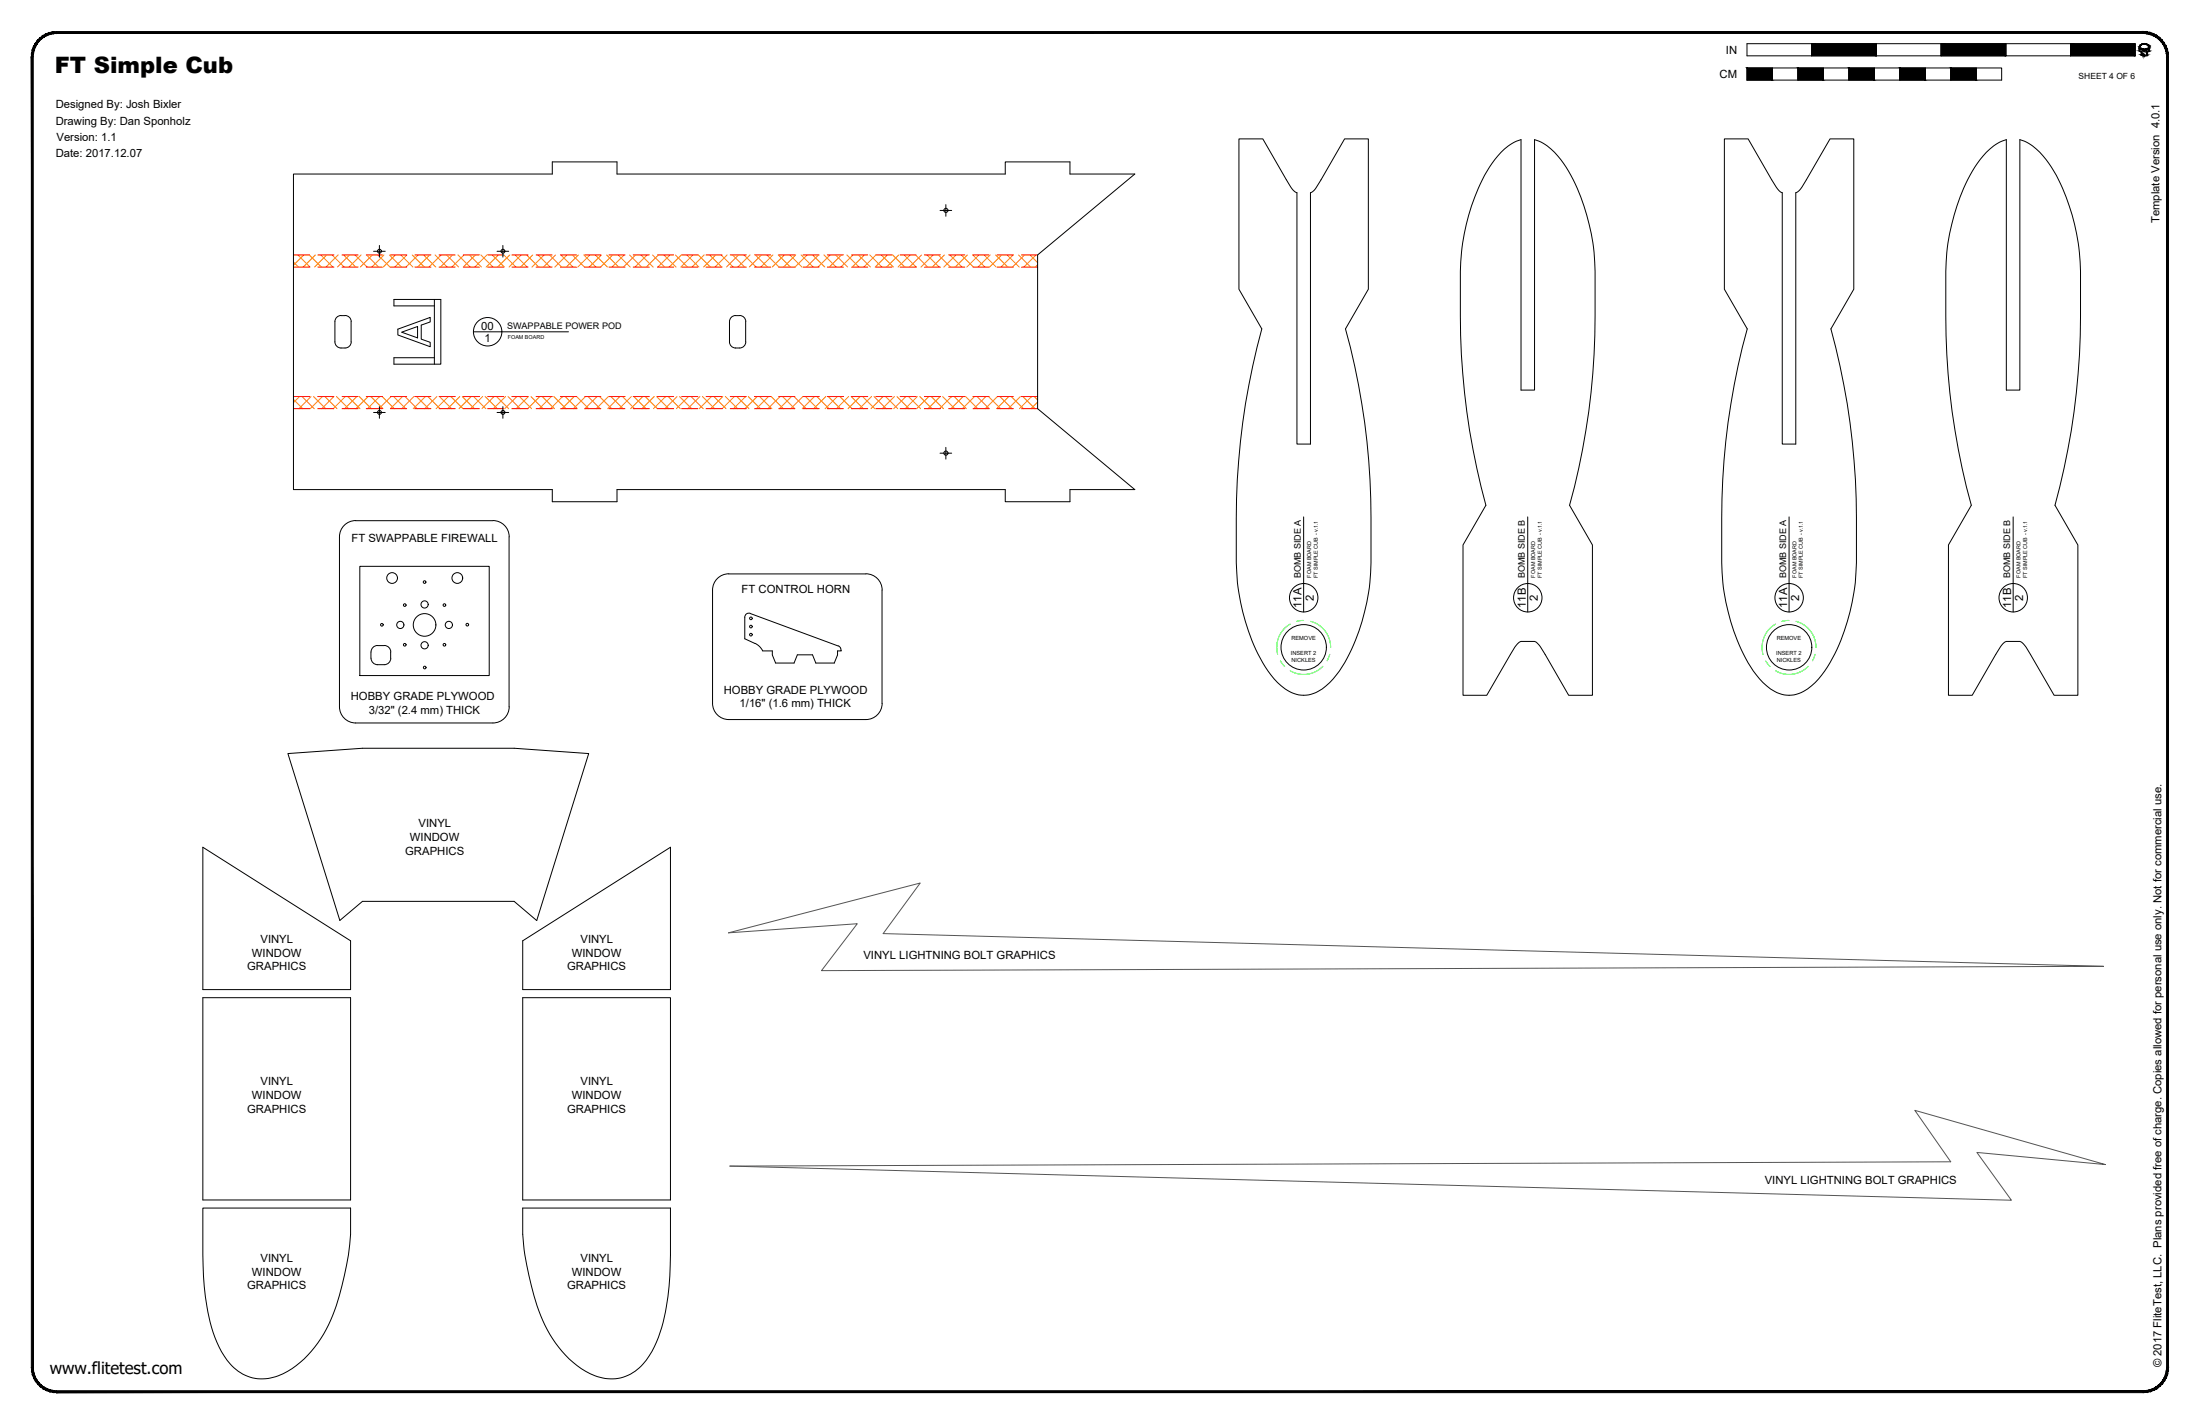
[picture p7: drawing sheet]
<svg xmlns="http://www.w3.org/2000/svg" width="864mm" height="559mm" viewBox="0 0 864 559" stroke-linecap="round" stroke-linejoin="round" font-family="sans-serif">
<!-- layer: 23 NOTES -->
<g fill="none" stroke="#000" stroke-width=".39">
<path d="M170.5 117.5v25.4M156.2 129.2l12.7-4.6v1.7l-3.5 1.3v5.5l3.5 1.2v1.8l-12.7-4.7zM157.7 130.4l6.2-2.3v4.5zM170.5 120h-15.9v-2.5h18.4v25.4h-18.4v-2.5h15.9M185.8 130.2h37.4M199.8 210.7v66.7M199.9 210.7a6.4 6.4 0 0 0-6.4-6.4h-53.9a6.3 6.3 0 0 0-6.3 6.4v66.7a6.4 6.4 0 0 0 6.3 6.3h53.9a6.4 6.4 0 0 0 6.4-6.4M511.7 202.8v37.3M599.7 202.8v37.3M702.3 202.8v37.3M790.3 202.8v37.3M279.7 231.6v44.4"/>
<path d="M286.1 225.2h53.8M286.1 225.2a6.4 6.4 0 0 0-6.4 6.3M339.9 225.2a6.4 6.4 0 0 1 6.4 6.3M346.2 231.6v44.4M279.7 276a6.4 6.4 0 0 0 6.4 6.4h53.8M346.3 276a6.4 6.4 0 0 1-6.4 6.4"/>
<circle cx="191.4" cy="130.2" r="5.6"/>
<circle cx="511.8" cy="234.6" r="5.6"/>
<circle cx="599.7" cy="234.6" r="5.6"/>
<circle cx="702.3" cy="234.6" r="5.6"/>
<circle cx="790.3" cy="234.6" r="5.6"/>
</g>
<!-- layer: 01 CUT -->
<g fill="none" stroke="#000" stroke-width=".39">
<path d="M486.3 54.5h9.4l9.2 16a13 13 0 0 0 3.5 4.8l.7 .3v98.7h5.3v-98.7l.8-.3a13 13 0 0 0 3.4-4.8l9.2-16h9.3v59l-8.9 15.6a275.8 275.8 0 0 1 10 74.1v17.6a80 80 0 0 1-12.4 42.5 23.1 23.1 0 0 1-10.2 8.8 12 12 0 0 1-12.7-3 53.1 53.1 0 0 1-14-25.2l-1.9-7.6-1.3-7.7a313.9 313.9 0 0 1 6-84.9l3.6-14.6-9-15.6zM589.2 59.8a17.1 17.1 0 0 1 7.9-5v98.3h5.3v-98.3a19.4 19.4 0 0 1 10.2 7.8 70.4 70.4 0 0 1 12.1 29.1l.8 5.5a311.4 311.4 0 0 1-7.4 93.8l-2 7.3 9 15.6v58.9h-9.3l-11-18.9-1.7-1.8-.7-.4h-5.3l-1.4 .9-2.8 4.2-9.3 16h-9.3v-58.9l9-15.6a281.2 281.2 0 0 1-10-74.2v-17.6a79.8 79.8 0 0 1 12.4-42.4zM676.9 54.5h9.3l11 18.9 1.1 1.3 1.3 .9v98.7h5.3v-98.7l.8-.3a13 13 0 0 0 3.4-4.8l9.3-16h9.3v59l-9 15.6a281.2 281.2 0 0 1 10 74.1v17.6a78.8 78.8 0 0 1-13.6 44.1 17.7 17.7 0 0 1-11.9 7.9 13.9 13.9 0 0 1-11.2-5 60.1 60.1 0 0 1-13.6-27.7l-1.9-9.5a310.5 310.5 0 0 1 7.4-94.3l2-7.2-9-15.6zM779.7 59.8a17.1 17.1 0 0 1 7.9-5v98.3h5.3v-98.3a19.4 19.4 0 0 1 10.3 7.8 77.7 77.7 0 0 1 13.5 43.9 328.5 328.5 0 0 1-3.6 62.5 296.9 296.9 0 0 1-6.4 29.3l9 15.6v58.9h-9.4l-11-18.9-1.7-1.8-.7-.4h-5.3l-1.4 .9-2.8 4.2-9.2 16h-9.3v-58.9l8.9-15.6a275.8 275.8 0 0 1-10-74.2v-17.6a79 79 0 0 1 13.5-43.9zM115.2 68.3h101.6v-4.8h25.4v4.8h152.4v-4.8h25.4v4.8h25.5l-38.2 31.7v60.4l38.2 31.7h-25.5v4.8h-25.4v-4.8h-152.4v4.8h-25.4v-4.8h-101.6zM137.8 126.2v8M137.9 126.2l-.3-1a3.7 3.7 0 0 0-5.2-.9l-.7 .9-.2 1v8.5a3.2 3.2 0 0 0 4.5 1.8l1.3-.8 .6-1.5M290.3 123.9a2.8 2.8 0 0 0-3.9 2.3v8l.2 1 .7 .8a3.8 3.8 0 0 0 3 .6M290.3 123.8l1.6 .5 .8 1.4 .1 8.5-.6 1.5-.8 .6-1.1 .3M141.2 222.2h50.8v42.9h-50.8zM148.2 253.3h2.6M148.2 253.3l-1.1 .3-.9 .7a5.1 5.1 0 0 0-.6 4l.3 1.1 .7 .9a5.1 5.1 0 0 0 4.2 .5l1.2-.2 .8-.7a4.7 4.7 0 0 0 .5-4l-.5-1.6-.8-.7-1.2-.3"/>
<path d="M296.3 252.5l-3.9-1.8v-8.5a1.54 1.54 0 0 1 2.1-1.5l34.6 12.7 .9 1.1M296.4 252.5l1.5 1 1.5 1.9M330 254.5l.3 .9h-1.5v1.6l-1.3 3.2h-7.3l-1.2-3.2h-6l-1.3 3.2h-7.2l-1.3-3.2v-1.6h-3.8M113 295.7l29.3-2.1h59.5l29.3 2.1-20.4 65.5-8.9-7.5h-59.5l-8.9 7.5zM79.6 332.5l58 36.7v19.1h-58zM205.2 369.2l58-36.7v55.8h-58zM79.6 391.5h58v79.4h-58zM205.2 391.5h58v79.4h-58zM79.6 474.1h58a102.9 102.9 0 0 1-5.6 38.3 45.8 45.8 0 0 1-19.1 25.8 17 17 0 0 1-20.2-.7 33.9 33.9 0 0 1-10.2-18.6 107 107 0 0 1-2.9-26.4zM205.2 474.1h58a306.7 306.7 0 0 1-.6 30.7 65.2 65.2 0 0 1-6.7 25.6 18.2 18.2 0 0 1-16.2 10.7 24.2 24.2 0 0 1-16.3-7.8 55.4 55.4 0 0 1-14.8-28.8l-2.6-12a95 95 0 0 1-.8-18.4z"/>
<circle cx="149" cy="98.6" r=".77"/>
<circle cx="197.4" cy="98.6" r=".77"/>
<circle cx="371.3" cy="82.6" r=".82"/>
<circle cx="149" cy="161.8" r=".77"/>
<circle cx="197.4" cy="161.8" r=".77"/>
<circle cx="371.3" cy="177.8" r=".82"/>
<circle cx="153.9" cy="226.8" r="2.11"/>
<circle cx="158.9" cy="237.4" r=".52"/>
<circle cx="166.7" cy="237.2" r="1.41"/>
<circle cx="166.7" cy="228.4" r=".52"/>
<circle cx="174.5" cy="237.4" r=".52"/>
<circle cx="179.5" cy="226.8" r="2.11"/>
<circle cx="149.9" cy="245.2" r=".52"/>
<circle cx="157.1" cy="245.2" r="1.41"/>
<circle cx="158.9" cy="253" r=".52"/>
<circle cx="166.7" cy="245.2" r="4.4"/>
<circle cx="166.7" cy="253.2" r="1.41"/>
<circle cx="174.5" cy="253" r=".52"/>
<circle cx="176.2" cy="245.2" r="1.41"/>
<circle cx="183.4" cy="245.1" r=".52"/>
<circle cx="294.8" cy="245.9" r=".52"/>
<circle cx="294.8" cy="242.7" r=".52"/>
<circle cx="294.8" cy="249.1" r=".52"/>
<circle cx="511.8" cy="254" r="8.9"/>
<circle cx="702.3" cy="254" r="8.9"/>
<circle cx="166.7" cy="262" r=".52"/>
</g>
<!-- layer: 05 REFERENCE -->
<path d="M502.6 259.4l1.7 2.2M506.4 244.9a10.5 10.5 0 0 0-4.9 11.9M511.7 243.5l-2.7 .3M514.5 243.8a10.5 10.5 0 0 1 7.9 10.2M522 256.8l-1 2.5M693.1 259.4l1.7 2.2M697 244.9a10.6 10.6 0 0 0-5 11.9M702.2 243.5l-2.7 .3M705 243.8a10.6 10.6 0 0 1 7.9 10.2M712.5 256.8l-1 2.5M519.3 261.5a10.4 10.4 0 0 1-12.8 1.7M709.8 261.5a10.3 10.3 0 0 1-12.8 1.7" fill="none" stroke="#0f0" stroke-width=".39"/>
<!-- layer: 06 CAVITY -->
<g fill="none" stroke="#ff7f00" stroke-width=".39">
<path d="M115.2 102.8l2 2M116.9 100l4.8 4.8M119.3 100l-4.1 4.1M121.4 100l4.8 4.8M123.8 100l-4.8 4.8M125.9 100l4.8 4.8M128.2 100l-4.7 4.8M130.4 100l4.7 4.8M132.8 100l-4.8 4.8M134.9 100l4.8 4.8M137.2 100l-4.7 4.8M139.4 100l4.7 4.8"/>
<path d="M141.7 100l-4.7 4.8M143.9 100l4.7 4.8M146.2 100l-4.8 4.8M148.3 100l4.8 4.8M150.7 100l-4.7 4.8M152.9 100l4.7 4.8M155.2 100l-4.8 4.8M157.3 100l4.8 4.8M159.7 100l-4.8 4.8M161.8 100l4.8 4.8M164.2 100l-4.8 4.8M166.3 100l4.8 4.8"/>
<path d="M168.7 100l-4.8 4.8M170.8 100l4.8 4.8M173.1 100l-4.7 4.8M175.3 100l4.7 4.8M177.7 100l-4.8 4.8M179.8 100l4.8 4.8M182.1 100l-4.7 4.8M184.3 100l4.7 4.8M186.6 100l-4.7 4.8M188.8 100l4.7 4.8M191.1 100l-4.8 4.8M193.2 100l4.8 4.8"/>
<path d="M195.6 100l-4.7 4.8M197.8 100l4.7 4.8M200.1 100l-4.8 4.8M202.2 100l4.8 4.8M204.6 100l-4.8 4.8M206.7 100l4.8 4.8M209.1 100l-4.8 4.8M211.2 100l4.8 4.8M213.6 100l-4.8 4.8M215.7 100l4.8 4.8M218.1 100l-4.8 4.8M220.2 100l4.7 4.8"/>
<path d="M222.6 100l-4.8 4.8M224.7 100l4.8 4.8M227.1 100l-4.8 4.8M229.2 100l4.7 4.8M231.5 100l-4.7 4.8M233.7 100l4.7 4.8M236 100l-4.7 4.8M238.1 100l4.8 4.8M240.5 100l-4.7 4.8M242.6 100l4.8 4.8M245 100l-4.7 4.8M247.1 100l4.8 4.8"/>
<path d="M249.5 100l-4.8 4.8M251.6 100l4.8 4.8M254 100l-4.8 4.8M256.1 100l4.8 4.8M258.5 100l-4.8 4.8M260.6 100l4.8 4.8M263 100l-4.8 4.8M265.1 100l4.8 4.8M267.5 100l-4.8 4.8M269.6 100l4.7 4.8M272 100l-4.8 4.8M274.1 100l4.8 4.8"/>
<path d="M276.4 100l-4.7 4.8M278.6 100l4.7 4.8M280.9 100l-4.7 4.8M283.1 100l4.7 4.8M285.4 100l-4.7 4.8M287.5 100l4.8 4.8M289.9 100l-4.7 4.8M292.1 100l4.7 4.8M294.4 100l-4.8 4.8M296.5 100l4.8 4.8M298.9 100l-4.8 4.8M301 100l4.8 4.8"/>
<path d="M303.4 100l-4.8 4.8M305.5 100l4.8 4.8M307.9 100l-4.8 4.8M310 100l4.8 4.8M312.4 100l-4.8 4.8M314.5 100l4.7 4.8M316.9 100l-4.8 4.8M319 100l4.8 4.8M321.3 100l-4.7 4.8M323.5 100l4.7 4.8M325.8 100l-4.7 4.8M328 100l4.7 4.8"/>
<path d="M330.3 100l-4.8 4.8M332.4 100l4.8 4.8M334.8 100l-4.7 4.8M337 100l4.7 4.8M339.3 100l-4.8 4.8M341.4 100l4.8 4.8M343.8 100l-4.8 4.8M345.9 100l4.8 4.8M348.3 100l-4.7 4.8M350.4 100l4.8 4.8M352.8 100l-4.8 4.8M354.9 100l4.8 4.8"/>
<path d="M357.3 100l-4.8 4.8M359.4 100l4.7 4.8M361.8 100l-4.8 4.8M363.9 100l4.8 4.8M366.3 100l-4.8 4.8M368.4 100l4.7 4.8M370.7 100l-4.7 4.8M372.9 100l4.7 4.8M375.3 100l-4.8 4.8M377.3 100l4.8 4.8M379.7 100l-4.7 4.8M381.9 100l4.7 4.8"/>
<path d="M384.2 100l-4.7 4.8M386.3 100l4.8 4.8M388.7 100l-4.8 4.8M390.8 100l4.8 4.8M393.2 100l-4.7 4.8M395.4 100l4.7 4.8M397.7 100l-4.8 4.8M399.8 100l4.8 4.8M402.2 100l-4.8 4.8M404.3 100l3 3.1M406.7 100l-4.8 4.8M407.3 103.9l-.9 .9"/>
<path d="M115.2 156.8l3.7 3.6M117.6 155.6l-2.4 2.4M118.6 155.6l4.7 4.8M122.1 155.6l-4.8 4.8M123.1 155.6l4.7 4.8M126.6 155.6l-4.8 4.8M127.6 155.6l4.7 4.8M131.1 155.6l-4.8 4.8M132.1 155.6l4.7 4.8M135.5 155.6l-4.7 4.8M136.5 155.6l4.8 4.8M140.1 155.6l-4.8 4.8"/>
<path d="M141 155.6l4.8 4.8M144.5 155.6l-4.7 4.8M145.6 155.6l4.7 4.8M149 155.6l-4.7 4.8M150 155.6l4.8 4.8M153.5 155.6l-4.8 4.8M154.5 155.6l4.8 4.8M158 155.6l-4.8 4.8M159 155.6l4.8 4.8M162.5 155.6l-4.8 4.8M163.5 155.6l4.8 4.8M167 155.6l-4.8 4.8"/>
<path d="M168 155.6l4.7 4.8M171.5 155.6l-4.8 4.8M172.5 155.6l4.8 4.8M176 155.6l-4.8 4.8M177 155.6l4.7 4.8M180.5 155.6l-4.8 4.8M181.5 155.6l4.7 4.8M185 155.6l-4.8 4.8M185.9 155.6l4.8 4.8M189.5 155.6l-4.8 4.8M190.5 155.6l4.7 4.8M193.9 155.6l-4.7 4.8"/>
<path d="M194.9 155.6l4.8 4.8M198.4 155.6l-4.7 4.8M199.4 155.6l4.8 4.8M202.9 155.6l-4.8 4.8M203.9 155.6l4.8 4.8M207.4 155.6l-4.7 4.8M208.4 155.6l4.8 4.8M211.9 155.6l-4.8 4.8M212.9 155.6l4.7 4.8M216.4 155.6l-4.8 4.8M217.4 155.6l4.8 4.8M220.9 155.6l-4.8 4.8"/>
<path d="M221.9 155.6l4.7 4.8M225.4 155.6l-4.8 4.8M226.4 155.6l4.7 4.8M229.8 155.6l-4.7 4.8M230.8 155.6l4.8 4.8M234.4 155.6l-4.8 4.8M235.4 155.6l4.7 4.8M238.8 155.6l-4.7 4.8M239.8 155.6l4.8 4.8M243.3 155.6l-4.7 4.8M244.3 155.6l4.8 4.8M247.8 155.6l-4.8 4.8"/>
<path d="M248.8 155.6l4.8 4.8M252.3 155.6l-4.7 4.8M253.3 155.6l4.8 4.8M256.8 155.6l-4.8 4.8M257.8 155.6l4.7 4.8M261.3 155.6l-4.8 4.8M262.3 155.6l4.8 4.8M265.8 155.6l-4.8 4.8M266.8 155.6l4.7 4.8M270.3 155.6l-4.8 4.8M271.3 155.6l4.7 4.8M274.7 155.6l-4.7 4.8"/>
<path d="M275.7 155.6l4.8 4.8M279.3 155.6l-4.8 4.8M280.3 155.6l4.7 4.8M283.7 155.6l-4.7 4.8M284.7 155.6l4.8 4.8M288.2 155.6l-4.7 4.8M289.2 155.6l4.8 4.8M292.7 155.6l-4.8 4.8M293.7 155.6l4.8 4.8M297.2 155.6l-4.7 4.8M298.2 155.6l4.8 4.8M301.7 155.6l-4.8 4.8"/>
<path d="M302.7 155.6l4.8 4.8M306.2 155.6l-4.8 4.8M307.2 155.6l4.8 4.8M310.7 155.6l-4.7 4.8M311.7 155.6l4.8 4.8M315.2 155.6l-4.8 4.8M316.2 155.6l4.7 4.8M319.7 155.6l-4.8 4.8M320.7 155.6l4.7 4.8M324.2 155.6l-4.8 4.8M325.2 155.6l4.7 4.8M328.7 155.6l-4.8 4.8"/>
<path d="M329.7 155.6l4.7 4.8M333.1 155.6l-4.7 4.8M334.1 155.6l4.8 4.8M337.7 155.6l-4.8 4.8M338.6 155.6l4.8 4.8M342.1 155.6l-4.7 4.8M343.1 155.6l4.8 4.8M346.6 155.6l-4.7 4.8M347.6 155.6l4.8 4.8M351.1 155.6l-4.8 4.8M352.1 155.6l4.8 4.8M355.6 155.6l-4.8 4.8"/>
<path d="M356.6 155.6l4.8 4.8M360.1 155.6l-4.8 4.8M361.1 155.6l4.7 4.8M364.6 155.6l-4.8 4.8M365.6 155.6l4.7 4.8M369.1 155.6l-4.8 4.8M370 155.6l4.8 4.8M373.6 155.6l-4.8 4.8M374.6 155.6l4.7 4.8M378 155.6l-4.7 4.8M379 155.6l4.8 4.8M382.6 155.6l-4.8 4.8"/>
<path d="M383.5 155.6l4.8 4.8M387 155.6l-4.7 4.8M388 155.6l4.8 4.8M391.5 155.6l-4.7 4.8M392.5 155.6l4.8 4.8M396 155.6l-4.8 4.8M397 155.6l4.8 4.8M400.5 155.6l-4.8 4.8M401.5 155.6l4.8 4.8M405 155.6l-4.8 4.8M406 155.6l1.3 1.3M407.3 157.8l-2.6 2.6"/>
</g>
<!-- layer: 02 SCORE -->
<g fill="none" stroke="#f00" stroke-width=".39">
<path d="M115.2 104.8h6.3M115.2 100h6.3M124.7 104.8h6.4M124.7 100h6.4M134.2 104.8h6.4M134.2 100h6.4M143.8 104.8h6.3M143.8 100h6.3M153.3 104.8h6.3M153.3 100h6.3M162.8 104.8h6.4M162.8 100h6.4"/>
<path d="M172.3 104.8h6.4M172.3 100h6.4M181.9 104.8h6.3M181.9 100h6.3M191.4 104.8h6.4M191.4 100h6.4M200.9 104.8h6.4M200.9 100h6.4M210.5 104.8h6.3M210.5 100h6.3M220 104.8h6.3M220 100h6.3"/>
<path d="M229.5 104.8h6.4M229.5 100h6.4M239 104.8h6.4M239 100h6.4M248.6 104.8h6.3M248.6 100h6.3M258.1 104.8h6.3M258.1 100h6.3M267.6 104.8h6.4M267.6 100h6.4M277.1 104.8h6.4M277.1 100h6.4"/>
<path d="M286.7 104.8h6.3M286.7 100h6.3M296.2 104.8h6.3M296.2 100h6.3M305.7 104.8h6.4M305.7 100h6.4M315.2 104.8h6.4M315.2 100h6.4M324.8 104.8h6.3M324.8 100h6.3M334.3 104.8h6.3M334.3 100h6.3"/>
<path d="M343.8 104.8h6.4M343.8 100h6.4M353.3 104.8h6.4M353.3 100h6.4M362.9 104.8h6.3M362.9 100h6.3M372.4 104.8h6.3M372.4 100h6.3M381.9 104.8h6.4M381.9 100h6.4M391.4 104.8h6.4M391.4 100h6.4"/>
<path d="M401 104.8h6.3M401 100h6.3M115.2 155.6h6.3M124.7 155.6h6.4M134.2 155.6h6.4M143.8 155.6h6.3M153.3 155.6h6.3M162.8 155.6h6.4M172.3 155.6h6.4M181.9 155.6h6.3M191.4 155.6h6.4M200.9 155.6h6.4"/>
<path d="M210.5 155.6h6.3M220 155.6h6.3M229.5 155.6h6.4M239 155.6h6.4M248.6 155.6h6.3M258.1 155.6h6.3M267.6 155.6h6.4M277.1 155.6h6.4M286.7 155.6h6.3M296.2 155.6h6.3M305.7 155.6h6.4M315.2 155.6h6.4"/>
<path d="M324.8 155.6h6.3M334.3 155.6h6.3M343.8 155.6h6.4M353.3 155.6h6.4M362.9 155.6h6.3M372.4 155.6h6.3M381.9 155.6h6.4M391.4 155.6h6.4M401 155.6h6.3M115.2 160.4h6.3M124.7 160.4h6.4M134.2 160.4h6.4"/>
<path d="M143.8 160.4h6.3M153.3 160.4h6.3M162.8 160.4h6.4M172.3 160.4h6.4M181.9 160.4h6.3M191.4 160.4h6.4M200.9 160.4h6.4M210.5 160.4h6.3M220 160.4h6.3M229.5 160.4h6.4M239 160.4h6.4M248.6 160.4h6.3"/>
<path d="M258.1 160.4h6.3M267.6 160.4h6.4M277.1 160.4h6.4M286.7 160.4h6.3M296.2 160.4h6.3M305.7 160.4h6.4M315.2 160.4h6.4M324.8 160.4h6.3M334.3 160.4h6.3M343.8 160.4h6.4M353.3 160.4h6.4M362.9 160.4h6.3"/>
<path d="M372.4 160.4h6.3M381.9 160.4h6.4M391.4 160.4h6.4M401 160.4h6.3"/>
</g>
<!-- layer: 24 DIMENSIONS -->
<path d="M146.7 98.6h4.5M148.9 96.3v4.6M195.1 98.6h4.6M197.4 96.3v4.6M369 82.6h4.6M371.3 80.3v4.6M148.9 159.6v4.5M197.4 159.6v4.5M146.7 161.9h4.5M195.1 161.9h4.6M369 177.8h4.6M371.3 175.6v4.6" fill="none" stroke="#000" stroke-width=".39"/>
<!-- layer: 01 CUT -->
<path d="M286 366.1l75.2-19.6-14.5 19.9 479 12.8-503.2 1.7 14-18.4zM286.5 457.6l479.2-1.7-14-20.2 74.8 21.3-50.5-4.8 13.6 18.8z" fill="none" stroke="#545454" stroke-width=".39"/>
<!-- layer: 21 FULL-SIZE -->
<path d="M685.8 17.1h25.4v4.8h-25.4zM711.2 17.1h25.4v4.8h-25.4zM736.6 17.1h25.4v4.8h-25.4zM762 17.1h25.4v4.8h-25.4zM787.4 17.1h25.4v4.8h-25.4zM812.8 17.1h25.4v4.8h-25.4zM840.1 18.8l1.3 .4 .2 .3 1.9-.7v.3l-1.7 1.2-1.7-1.2zM843.7 20v-1.3a1.98 1.98 0 0 0-1.9-1.5 1.98 1.98 0 0 0-1.9 1.5l-.1 1.3 .9 .3v1.2l.3-.5v.6l.4 .1 .1-.4 .2 .5v-.3l.1 .3 1-.3v-1.2l1-.3v-1.3a2.07 2.07 0 0 0-2-1.6 2.07 2.07 0 0 0-2 1.6v1.3l.8 .3v1.3l1.2 .3 1.1-.3v-1.3M685.8 26.7h9.9v4.7h10.1v-4.7h9.9v4.7h10.1v-4.7h10v4.7h10v-4.7h10v4.7h9.9v-4.7h10.1v4.7h9.9v-4.7h-9.9v4.7h-10.1v-4.7h-9.9v4.7h-10v-4.7h-10v4.7h-10v-4.7h-10.1v4.7h-9.9v-4.7h-10.1v4.7h-9.9zM841.1 21.7v-.5l.1 .5" fill="none" stroke="#000" stroke-width=".39"/>
<g fill="#000" stroke="#000" stroke-width=".39">
<path d="M840.1 18.8l1.1 .3h-1.1zM840.4 17.6l-.2 .1zM840.7 19.5h2.1l-1 .8zM841.4 17.2h.7zM842.4 19.1l1.1-.3v.3zM843.5 20h.3zM841.4 21.8h.7zM842.5 21.6h.4zM842.8 20.3h.3z"/>
<path d="M20.8 12.5l1.4-.1v.7zM20.8 12.5l.1 .7 1.3-.1zM19.4 12.8l1.4-.3 .1 .7zM19.4 12.8l.2 .7 1.3-.3zM18.1 13.3l1.3-.5 .2 .7zM18.1 13.3l.3 .7 1.2-.5zM16.9 13.9l1.2-.6 .3 .7zM16.9 13.9l.4 .7 1.1-.6zM15.7 14.8l1.2-.9 .4 .7zM15.7 14.8l.5 .6 1.1-.8zM15.7 14.8l.5 .6-1.5 .4zM14.7 15.8l.6 .5 .9-.9zM14.7 15.8l.6 .5-1.4 .6zM13.9 16.9l.6 .4 .8-1zM13.9 16.9l.6 .4-1.3 .9zM13.2 18.2l.7 .3 .6-1.2zM13.2 18.2l.7 .3-1.2 1zM12.7 19.5l.7 .2 .5-1.2zM12.7 19.5l.7 .2-1 1.2zM13.4 19.7l-1 1.2 .7 .1zM12.4 20.9l.7 .1-.8 1.3zM13.1 21l-.8 1.3h.7z"/>
<path d="M711.2 17.1l25.4 4.8v-4.8zM711.2 17.1l25.4 4.8h-25.4z"/>
<path d="M762 17.1l25.4 4.8v-4.8zM762 17.1l25.4 4.8h-25.4z"/>
<path d="M812.8 17.1l25.4 4.8v-4.8zM812.8 17.1l25.4 4.8h-25.4z"/>
<path d="M839.8 18.7v1.3zM839.8 18.7v1.3z"/>
<path d="M839.8 20h.2zM839.8 20h.2z"/>
<path d="M839.8 18.4v.3zM839.8 18.4v.3z"/>
<path d="M839.9 18.2v.2zM839.9 18.2l-.1 .2z"/>
<path d="M840.7 17.4h.2zM840.5 17.5l.2-.1z"/>
<path d="M840.1 19.1l1.3 .1zM840.1 19.1l1.3 .1z"/>
<path d="M840.9 17.3h.4zM840.7 17.4l.2-.1zM840.7 17.4h.2zM840.7 17.4h.2z"/>
<path d="M22.2 13.1h819.2v-.7zM22.2 12.4h819.2l-819.2 .7z"/>
<path d="M840.2 19.2l1.2 .1zM840.2 19.2l1.2 .1z"/>
<path d="M840.4 19.3l1.2 .2zM840.4 19.3l1.2 .2z"/>
<path d="M841 17.2h.5zM840.9 17.3h.4z"/>
<path d="M841.1 17.2h.5zM841 17.2h.5z"/>
<path d="M841.4 17.2h1.1zM841.1 17.2h1.4z"/>
<path d="M842 17.2h.5zM842 17.2h.5z"/>
<path d="M842 17.2l.6 .1zM842 17.2l.6 .1z"/>
<path d="M842.3 17.3l.5 .1zM842.3 17.3l.5 .1z"/>
<path d="M842.6 17.4h.3zM842.6 17.4h.3z"/>
<path d="M842.6 17.4l.5 .1zM842.6 17.4l.5 .1z"/>
<path d="M842.9 17.5l.3 .1zM842.9 17.5l.3 .1z"/>
<path d="M842.1 19.3l.7 .2 .3-.2zM842.1 19.3l.7 .2h-.8z"/>
<path d="M843 17.6l.3 .1zM843 17.6l.3 .1z"/>
<path d="M843.2 17.7l.2 .1zM843.2 17.7l.2 .1z"/>
<path d="M842.1 19.2h1.3zM842.1 19.2l1 .1z"/>
<path d="M843.3 17.8l.2 .1zM843.3 17.8l.2 .1z"/>
<path d="M842.4 19.1h1.1zM842.1 19.2h1.3z"/>
<path d="M843.4 17.9l.2 .2zM843.4 17.9l.2 .2z"/>
<path d="M843.6 18.2l.1 .2zM843.6 18.2l.1 .2z"/>
<path d="M843.7 18.4l.1 .3zM843.7 18.4l.1 .3z"/>
<path d="M843.7 18.7l.1 1.3zM843.7 18.7l.1 1.3z"/>
<path d="M12.3 22.3l.7 514.3v-514.3zM12.3 22.3l.7 514.3h-.7z"/>
<path d="M685.8 26.7l9.9 4.7v-4.7zM685.8 26.7l9.9 4.7h-9.9z"/>
<path d="M705.8 26.7l9.9 4.7v-4.7zM705.8 26.7l9.9 4.7h-9.9z"/>
<path d="M725.8 26.7l10 4.7v-4.7zM725.8 26.7l10 4.7h-10z"/>
<path d="M745.8 26.7l10 4.7v-4.7zM745.8 26.7l10 4.7h-10z"/>
<path d="M765.7 26.7l10.1 4.7v-4.7zM765.7 26.7l10.1 4.7h-10.1z"/>
<path d="M839.8 20l.9 .3zM839.8 20l.9 .3z"/>
<path d="M840.4 20.3h.3zM840.4 20.3h.3z"/>
<path d="M840.6 20.3l.1 1.2zM840.6 20.3l.1 1.2z"/>
<path d="M840.6 21.5l.2 .1zM840.6 21.5l.2 .1z"/>
<path d="M840.8 21l.2 .5zM840.8 21l.2 .5z"/>
<path d="M840.6 21.6h.4zM840.6 21.6h.4zM840.6 21.6h.4zM840.6 21.6h.4z"/>
<path d="M840.6 21.6h.4zM840.6 21.6h.4z"/>
<path d="M840.6 21.6l.5 .1zM840.6 21.6l.5 .1z"/>
<path d="M841.1 21.2l.1 .4zM841.1 21.2l.1 .4z"/>
<path d="M840.7 21.7h.5zM840.7 21.7h.5z"/>
<path d="M840.9 21.7h.5zM840.9 21.7h.5z"/>
<path d="M841.4 21.3l.1 .4zM841.4 21.3l.1 .4z"/>
<path d="M841 21.7l.5 .1zM841 21.7l.5 .1z"/>
<path d="M841.1 21.8h.6zM841.1 21.8h.6z"/>
<path d="M841.7 21.5l.1 .3zM841.7 21.5l.1 .3z"/>
<path d="M841.3 21.8h.5zM841.3 21.8h.5z"/>
<path d="M841.9 21.8h.3zM841.8 21.8h.3z"/>
<path d="M842.8 20.3l.1 1.2zM842.8 20.3l.1 1.2z"/>
<path d="M842.2 21.8l.7-.2zM841.9 21.8l.6-.2z"/>
<path d="M843.1 20.3l.7-.3zM842.8 20.3l.7-.3z"/>
<path d="M851.1 20.9l.1 1.4h-.7zM850.4 21l.1 1.3 .6-1.4zM850.8 19.5l.3 1.4-.7 .1zM850.1 19.7l.3 1.3 .4-1.5zM850.3 18.2l.5 1.3-.7 .2zM849.6 18.5l.5 1.2 .2-1.5zM849.6 16.9l.7 1.3-.7 .3zM849 17.3l.6 1.2v-1.6zM848.8 15.8l.8 1.1-.6 .4zM848.3 16.3l.7 1-.2-1.5zM847.8 14.8l1 1-.5 .5zM847.8 14.8l-.5 .6 1 .9zM846.7 13.9l1.1 .9-.5 .6zM846.7 13.9l-.4 .7 1 .8zM845.4 13.3l1.3 .6-.4 .7zM845.4 13.3l-.3 .7 1.2 .6zM844.1 12.8l1.3 .5-.3 .7zM844.1 12.8l-.2 .7 1.2 .5zM842.7 12.5l1.4 .3-.2 .7zM842.7 12.5l-.1 .7 1.3 .3zM841.4 12.4l1.3 .1-.1 .7zM841.4 12.4v.7l1.2 .1z"/>
<path d="M12.3 536.6h.7l-.6 1.4zM13 536.6l-.6 1.4 .7-.1zM12.4 538l.7-.1-.4 1.5zM13.1 537.9l-.4 1.5 .7-.2zM12.7 539.4l.7-.2-.2 1.5zM13.4 539.2l-.2 1.5 .7-.3zM13.2 540.7l.7-.3v1.5zM13.9 540.4v1.5l.6-.4zM13.9 541.9l.6-.4 .2 1.6zM14.5 541.5l.2 1.6 .6-.5zM14.7 543.1l.6-.5 .4 1.5zM15.3 542.6l.4 1.5 .5-.6zM16.2 543.5l.7 1.5-1.2-.9zM16.2 543.5l.7 1.5 .4-.7zM17.3 544.3l.8 1.3-1.2-.6zM17.3 544.3l.8 1.3 .3-.7zM18.4 544.9l1 1.2-1.3-.5zM18.4 544.9l1 1.2 .2-.7zM19.6 545.4l1.2 1-1.4-.3zM19.6 545.4l1.2 1 .1-.7zM20.9 545.7l1.3 .8-1.4-.1zM20.9 545.7l1.3 .8v-.7z"/>
<path d="M850.5 22.3v514.3h.7zM850.5 22.3h.7v514.3z"/>
<path d="M22.2 545.8v.7l819.2-.7zM22.2 546.5l819.2-.7v.7z"/>
<path d="M841.4 545.8l1.3 .6-1.3 .1zM841.4 545.8l1.3 .6-.1-.7zM842.6 545.7l1.5 .4-1.4 .3zM842.6 545.7l1.5 .4-.2-.7zM843.9 545.4l1.5 .2-1.3 .5zM843.9 545.4l1.5 .2-.3-.7zM845.1 544.9l1.6 .1-1.3 .6zM845.1 544.9l1.6 .1-.4-.7zM846.3 544.3l1.5-.2-1.1 .9zM846.3 544.3l1.5-.2-.5-.6zM847.3 543.5l1.5-.4-1 1zM847.3 543.5l1.5-.4-.5-.5zM848.3 542.6l1.3-.7-.8 1.2zM849 541.5l-.7 1.1 1.3-.7zM849 541.5l1.3-.8-.7 1.2zM849.6 540.4l-.6 1.1 1.3-.8zM849.6 540.4l1.2-1-.5 1.3zM850.1 539.2l-.5 1.2 1.2-1zM851.1 538l-.3 1.4-.7-.2zM850.4 537.9l-.3 1.3 1-1.2zM851.2 536.6l-.1 1.4-.7-.1zM850.5 536.6l-.1 1.3 .8-1.3z"/>
</g>
<text font-size="8.9" x="21.5" y="28.8">FT Simple Cub</text>
<text font-size="6.6" x="19.5" y="539.1">www.flitetest.com</text>
<g font-size="4.4">
<text x="677.5" y="21.1">IN</text>
<text x="675" y="30.6">CM</text>
<text x="21.9" y="42.5">Designed By: Josh Bixler</text>
<text x="21.9" y="48.9">Drawing By: Dan Sponholz</text>
<text x="22.2" y="55.2">Version: 1.1</text>
<text x="21.9" y="61.6">Date: 2017.12.07</text>
<text x="847.7" y="87.6" transform="rotate(-90 847.7 87.6)">Template Version 4.0.1</text>
<text x="188.9" y="129.4">00</text>
<text x="190.2" y="134.2">1</text>
<text x="138" y="212.9">FT SWAPPABLE FIREWALL</text>
<text x="291.1" y="232.7">FT CONTROL HORN</text>
<text x="510.9" y="238.6" transform="rotate(-90 510.9 238.6)">11A</text>
<text x="515.7" y="235.8" transform="rotate(-90 515.7 235.8)">2</text>
<text x="598.9" y="238.6" transform="rotate(-90 598.9 238.6)">11B</text>
<text x="603.7" y="235.8" transform="rotate(-90 603.7 235.8)">2</text>
<text x="701.5" y="238.6" transform="rotate(-90 701.5 238.6)">11A</text>
<text x="706.3" y="235.8" transform="rotate(-90 706.3 235.8)">2</text>
<text x="789.5" y="238.6" transform="rotate(-90 789.5 238.6)">11B</text>
<text x="794.2" y="235.8" transform="rotate(-90 794.2 235.8)">2</text>
<text x="137.7" y="274.8">HOBBY GRADE PLYWOOD</text>
<text x="284.1" y="272.1">HOBBY GRADE PLYWOOD</text>
<text x="144.8" y="280.1">3/32&quot; (2.4 mm) THICK</text>
<text x="290.3" y="277.5">1/16&quot; (1.6 mm) THICK</text>
<text x="164.3" y="324.7">VINYL</text>
<text x="159.1" y="335.4">GRAPHICS</text>
<text x="160.9" y="330">WINDOW</text>
<text x="102.2" y="370">VINYL</text>
<text x="227.9" y="370">VINYL</text>
<text x="98.9" y="375.4">WINDOW</text>
<text x="224.4" y="375.4">WINDOW</text>
<text x="338.9" y="376.5">VINYL LIGHTNING BOLT GRAPHICS</text>
<text x="97" y="380.7">GRAPHICS</text>
<text x="222.6" y="380.7">GRAPHICS</text>
<text x="102.2" y="425.9">VINYL</text>
<text x="227.9" y="425.9">VINYL</text>
<text x="98.9" y="431.3">WINDOW</text>
<text x="224.4" y="431.3">WINDOW</text>
<text x="97" y="436.7">GRAPHICS</text>
<text x="222.6" y="436.7">GRAPHICS</text>
<text x="692.7" y="464.7">VINYL LIGHTNING BOLT GRAPHICS</text>
<text x="102.2" y="495.2">VINYL</text>
<text x="227.9" y="495.2">VINYL</text>
<text x="98.9" y="500.6">WINDOW</text>
<text x="224.4" y="500.6">WINDOW</text>
<text x="97" y="505.9">GRAPHICS</text>
<text x="222.6" y="505.9">GRAPHICS</text>
<text x="848.5" y="536.6" transform="rotate(-90 848.5 536.6)">© 2017 FliteTest, LLC. Plans provided free of charge. Copies allowed for personal use only. Not for commercial use.</text>
</g>
<g font-size="3.5">
<text x="199" y="129.1">SWAPPABLE POWER POD</text>
<text x="510.6" y="227" transform="rotate(-90 510.6 227)">BOMB SIDE A</text>
<text x="598.6" y="227" transform="rotate(-90 598.6 227)">BOMB SIDE B</text>
<text x="701.2" y="227" transform="rotate(-90 701.2 227)">BOMB SIDE A</text>
<text x="789.1" y="227" transform="rotate(-90 789.1 227)">BOMB SIDE B</text>
</g>
<text font-size="3.3" x="816" y="31.1">SHEET 4 OF 6</text>
<g font-size="2.2">
<text x="506.9" y="251.2">REMOVE</text>
<text x="697.4" y="251.2">REMOVE</text>
<text x="506.7" y="257.2">INSERT 2</text>
<text x="697.2" y="257.2">INSERT 2</text>
<text x="507" y="259.8">NICKLES</text>
<text x="697.5" y="259.8">NICKLES</text>
</g>
<g font-size="2.1">
<text x="199.3" y="133.1">FOAM BOARD</text>
<text x="514.7" y="226.7" transform="rotate(-90 514.7 226.7)">FOAM BOARD</text>
<text x="517.2" y="226.9" transform="rotate(-90 517.2 226.9)">FT SIMPLE CUB - v.1.1</text>
<text x="602.6" y="226.7" transform="rotate(-90 602.6 226.7)">FOAM BOARD</text>
<text x="605.2" y="226.9" transform="rotate(-90 605.2 226.9)">FT SIMPLE CUB - v.1.1</text>
<text x="705.2" y="226.7" transform="rotate(-90 705.2 226.7)">FOAM BOARD</text>
<text x="707.8" y="226.9" transform="rotate(-90 707.8 226.9)">FT SIMPLE CUB - v.1.1</text>
<text x="793.2" y="226.7" transform="rotate(-90 793.2 226.7)">FOAM BOARD</text>
<text x="795.7" y="226.9" transform="rotate(-90 795.7 226.9)">FT SIMPLE CUB - v.1.1</text>
</g>
</svg>
